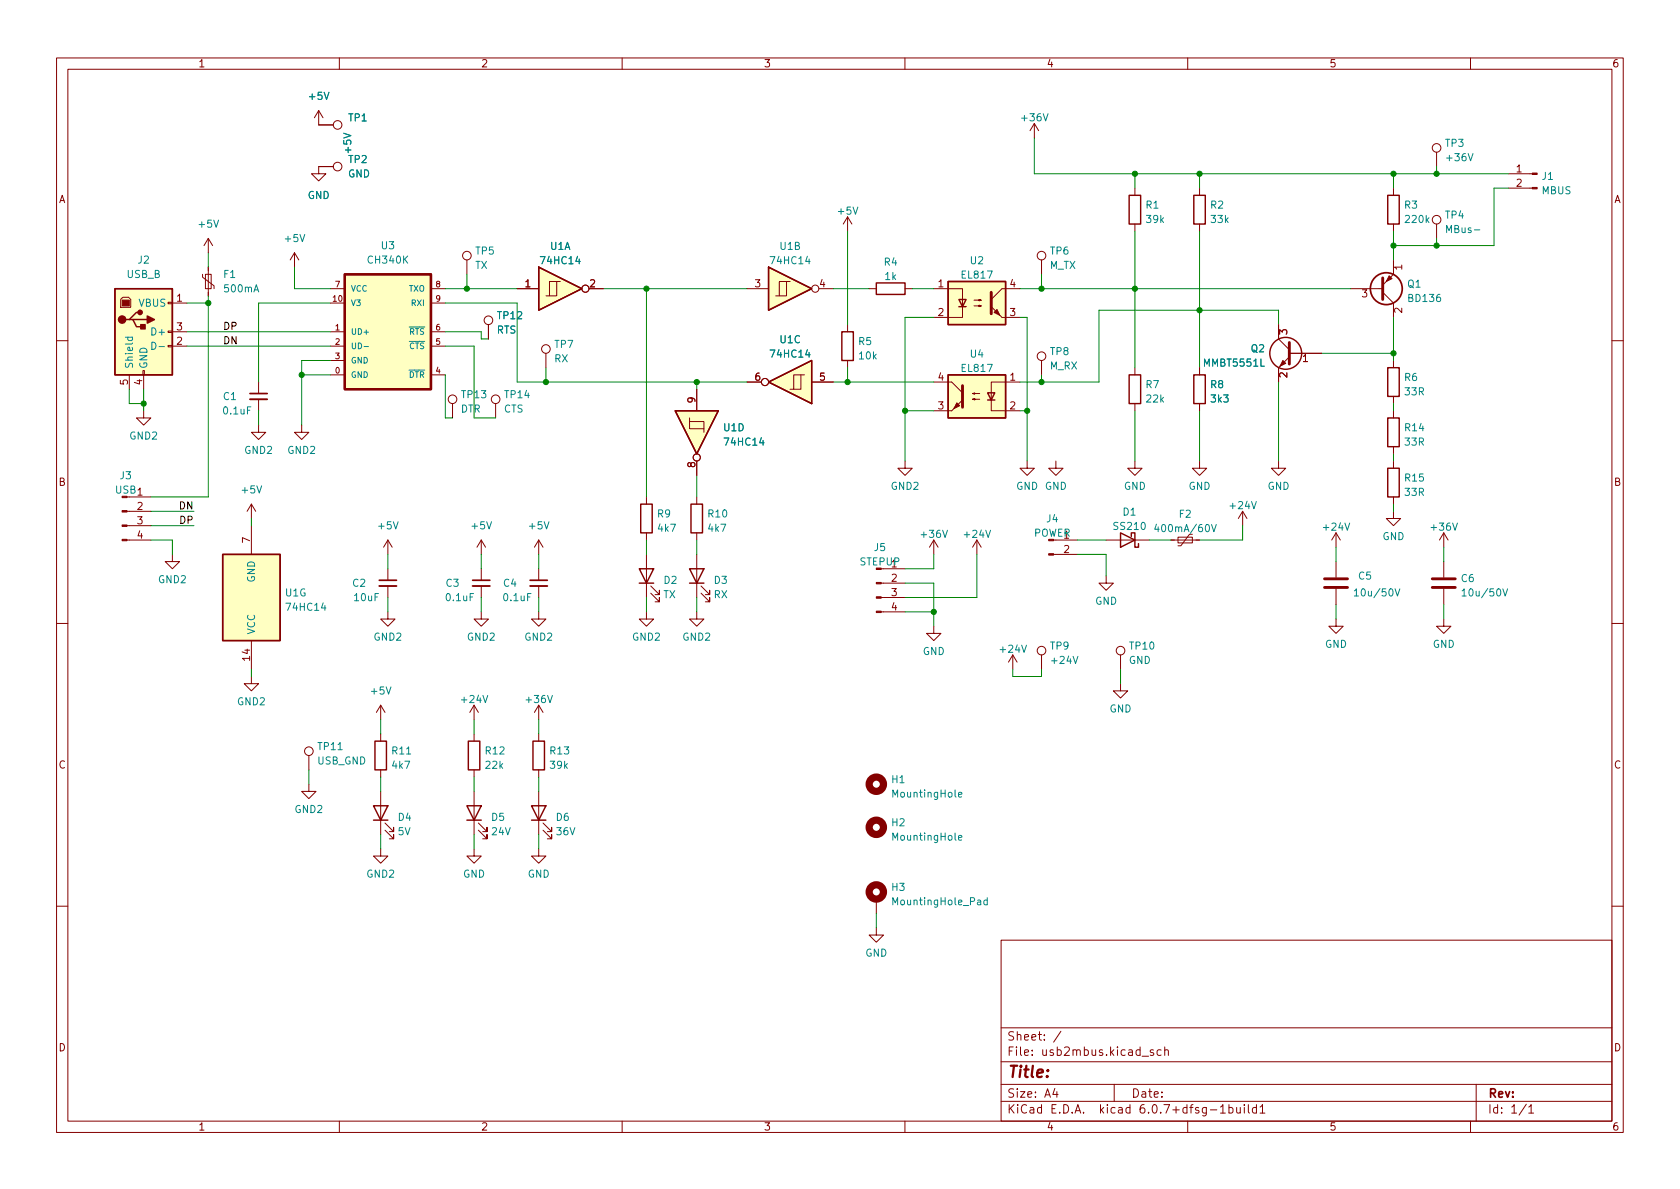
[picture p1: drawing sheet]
<svg xmlns="http://www.w3.org/2000/svg" width="297mm" height="210mm" viewBox="0 0 297 210" stroke-linecap="round" stroke-linejoin="round" font-family="sans-serif">
<g fill="none" stroke="#840000" stroke-width=".18">
<path d="M10 10.2h277v190.1h-277zM12 12.2h273v186.1h-273zM56.3 19.6l-.7 1.2M56.3 19.6v2.5M56.3 19.6l.8 1.2M60 10.2v2M110 10.2v2M160 10.2v2M210 10.2v2M260 10.2v2M56.3 29.5v1.2h1.3l-1.3 1.3-1.2-1.3h1.2M56.4 22.1h2.5"/>
<path d="M56.4 29.5h2.5M149.9 38.3l-.8 1.3M149.9 38.3v2.6M149.9 38.3l.7 1.3M182.9 21.8l-.8 1.3M182.9 21.8v2.6M182.9 21.8l.7 1.3M200.7 33.3v1.2M200.7 39.6v1.3M212.1 33.3v1.2M212.1 39.6v1.3M246.4 33.3v1.2"/>
<path d="M246.4 39.6v1.3M254 26.9v2.6M254 39.6v2.6M266.7 33.3h4.2M266.7 30.7h4.2M21.3 53l.4-.4h1l.4 .4v1.4h-1.8zM29.7 58.5h.8v.3h-.8zM29.7 53.5h.8v.2h-.8zM30.5 53.6h2.5M30.5 58.7h2.5M35.8 48.5v.5l2 1.5v.5M36.3 48.5h1v2.5h-1z"/>
<path d="M36.8 42.2l-.7 1.2M36.8 42.2v2.5M36.8 47.2v5.1M36.8 42.2l.8 1.2M52.1 44.7l-.8 1.3M52.1 44.7v2.5M52.1 44.7l.7 1.3M58.4 51h2.6M58.4 53.6h2.6M58.4 58.7h2.6M76.2 51h2.5M76.2 53.6h2.5"/>
<path d="M76.2 58.7h2.5M82.5 46v2.5M86.4 57.4v2.5M91.4 51h3.8M98.4 49.8h-1.2v2.5M99.1 49.8h-.7v2.5h-1.9M104.1 51h2.6M132.1 51h3.8M139.1 49.8h-1.3v2.5M139.7 49.8h-.6v2.5h-1.9M144.8 51h2.5M149.9 57.4v1.3"/>
<path d="M153.7 51h1.2M160 51h1.3M165.1 51h5.1v5.1h-5.1M172.2 54.1h1.3l-.4 .1v-.2l.4 .1M172.2 53.1h1.3l-.4 .1v-.2l.4 .1M177.2 56.1h3.1M180.3 51h-3.1l-1.9 2M184.1 46v2.5M226.1 57.4v2.5l1.9 1.9M238.8 51h5.7M244.5 51.7l1.9 1.9v2.5M246.4 46v2.5l-1.9 1.9"/>
<path d="M10 60.2h2M22.9 66.3v2.5M25.3 65.5h.2v.8h-.2zM25.4 72.6v1.3h1.3l-1.3 1.3-1.3-1.3h1.3M25.4 66.3v2.5M29.7 61.1h.8v.2h-.8zM30.5 61.2h2.5M45.7 75.2v1.2h1.3l-1.3 1.3-1.3-1.3h1.3M45.7 67.6v2M45.7 70.6v2M53.3 75.2v1.2h1.3l-1.3 1.3-1.2-1.3h1.2M58.4 61.2h2.6"/>
<path d="M58.4 66.3h2.6M58.4 63.7h2.6M76.2 61.2h2.5M76.2 66.3h2.5M80 71.4v2.5M87.6 71.4v2.5M96.5 62.5v2.5M121.9 74.5h2.6v1.3M121.9 73.9v1.9h2.6v.6M123.2 68.8v3.8M132.1 67.6h2.5M141.6 66.3v2.5h-1.3"/>
<path d="M142.2 66.3h-1.9v2.5h-.6M143.5 67.6h3.8M149.9 63.7v1.3M165.1 67.6h3.2l1.9 1.9M165.1 72.6h3.2M172 70.6l.3-.1v.2l-.3-.1h1.2M172 69.6l.3-.1v.2l-.3-.1h1.2M180.3 67.6h-5v5h5M184.1 63.7v2.6M200.7 65v1.3M200.7 71.4v1.2M212.1 65v1.3"/>
<path d="M212.1 71.4v1.2M228 63.1l-1.9 1.9v2.6M228 62.5h5.7M246.4 63.7v1.3M246.4 70.1v1.3M246.4 72.6v1.3M246.4 79v1.3M285 60.2h2M22.5 95.5h4.2M22.5 93h4.2M22.5 90.4h4.2M22.9 87.9h3.8"/>
<path d="M30.5 98v1.3h1.2l-1.2 1.3-1.3-1.3h1.3M44.4 89.1v2.6M44.4 93v5M44.4 89.1l-.7 1.3M44.4 89.1l.8 1.3M68.6 95.5l-.8 1.3M68.6 95.5v2.5M68.6 95.5l.7 1.3M85.1 95.5v2.5M85.1 95.5l-.8 1.3M85.1 95.5l.8 1.3M95.2 95.5v2.5"/>
<path d="M95.2 95.5l-.7 1.3M95.2 95.5l.8 1.3M114.3 87.9v1.2M114.3 94.2v1.3M114.3 98v7.7M123.2 81.5v2.6M123.2 87.9v1.2M123.2 94.2v1.3M123.2 98v7.7M160 81.5v1.3h1.3l-1.3 1.3-1.3-1.3h1.3M165.1 95.5l-.8 1.3M165.1 95.5v2.5"/>
<path d="M165.1 95.5l.8 1.3M172.7 95.5l-.7 1.3M172.7 95.5v2.5M172.7 95.5l.8 1.3M181.6 81.5v1.3h1.3l-1.3 1.3-1.3-1.3h1.3M186.3 98h4.2M186.7 81.5v1.3h1.3l-1.3 1.3-1.3-1.3h1.3M186.7 95.5h3.8M195.6 95.5h7.6M200.7 81.5v1.3h1.2l-1.2 1.3-1.3-1.3h1.3M207 95.5h5.1M208.3 95h2.5v1h-2.5z"/>
<path d="M210.8 94.5h-.5l-1.5 2h-.5M212.1 81.5v1.3h1.3l-1.3 1.3-1.3-1.3h1.3M219.7 90.4l-.8 1.3M219.7 90.4v2.6M219.7 90.4l.8 1.3M226.1 81.5v1.3h1.2l-1.2 1.3-1.3-1.3h1.3M236.2 94.2l-.7 1.3M236.2 94.2v2.6M236.2 99.3v2.8M236.2 94.2l.8 1.3M246.4 90.4v1.3h1.2l-1.2 1.3-1.3-1.3h1.3M246.4 81.5v1.3"/>
<path d="M246.4 87.9v1.2M255.3 94.2l-.8 1.3M255.3 94.2v2.6M255.3 99.3v2.8M255.3 94.2l.7 1.3M10 110.2h2M44.4 119.6v1.3h1.3l-1.3 1.3-1.2-1.3h1.2M44.4 113.3v5.1M68.6 108.2v1.3h1.2l-1.2 1.2-1.3-1.2h1.3M68.6 100.6v2M68.6 103.6v2.1M85.1 108.2v1.3h1.3l-1.3 1.2-1.3-1.2h1.3"/>
<path d="M85.1 100.6v2M85.1 103.6v2.1M95.2 108.2v1.3h1.3l-1.3 1.2-1.2-1.2h1.2M95.2 100.6v2M95.2 103.6v2.1M114.3 108.2v1.3h1.3l-1.3 1.2-1.3-1.2h1.3M115.1 104.9l1.5 1.5v-.7v.7h-.8M115.1 103.6l1.5 1.6v-.8v.8h-.8M123.2 108.2v1.3h1.3l-1.3 1.2-1.3-1.2h1.3M124 104.9l1.5 1.5v-.7v.7h-.8M124 103.6l1.5 1.6v-.8v.8h-.8M155.8 108.2h4.2"/>
<path d="M155.8 105.7h4.2M155.8 103.1h4.2M156.2 100.6h3.8M165.1 110.7v1.3h1.3l-1.3 1.3-1.3-1.3h1.3M179.1 115.8l-.8 1.3M179.1 115.8v2.6M179.1 115.8l.7 1.3M184.1 115.8v2.6M195.6 101.8v1.3h1.2l-1.2 1.3-1.3-1.3h1.3M198.1 115.8v2.6M236.2 109.5v1.2h1.3l-1.3 1.3-1.3-1.3h1.3M236.2 104.1v2.8"/>
<path d="M255.3 109.5v1.2h1.2l-1.2 1.3-1.3-1.3h1.3M255.3 104.1v2.8M285 110.2h2M54.6 138.7v1.2h1.3l-1.3 1.3-1.3-1.3h1.3M54.6 133.6v2.5M67.3 124.7v2.5M67.3 129.8v1.3M67.3 136.1v1.3M67.3 139.9v7.7M67.3 124.7l-.8 1.3M67.3 124.7l.8 1.3M83.8 124.7v2.5"/>
<path d="M83.8 129.8v1.3M83.8 136.1v1.3M83.8 139.9v7.7M83.8 124.7l-.7 1.3M83.8 124.7l.8 1.3M95.2 124.7v2.5M95.2 129.8v1.3M95.2 136.1v1.3M95.2 139.9v7.7M95.2 124.7l-.7 1.3M95.2 124.7l.8 1.3M198.1 120.9v1.3h1.3l-1.3 1.2-1.3-1.2h1.3"/>
<path d="M67.3 150.1v1.3h1.3l-1.3 1.2-1.3-1.2h1.3M68.1 146.8l1.5 1.5v-.7v.7h-.8M68.1 145.5l1.5 1.6v-.8v.8h-.8M83.8 150.1v1.3h1.3l-1.3 1.2-1.3-1.2h1.3M84.6 146.8l1.5 1.5v-.7v.7h-.8M84.6 145.5l1.5 1.6v-.8v.8h-.8M95.2 150.1v1.3h1.3l-1.3 1.2-1.2-1.2h1.2M96 146.8l1.5 1.5v-.7v.7h-.7M96 145.5l1.5 1.6v-.8v.8h-.7M154.9 159v2.5M10 160.2h2M154.9 164.1v1.2h1.3l-1.3 1.3-1.2-1.3h1.2"/>
<path d="M177 166.3h108v32h-108zM285 160.2h2M60 198.3v2M110 198.3v2M160 198.3v2M177 194.8h108M177 191.8h108M177 187.8h108M177 181.8h108M186.5 192.5l-.4 1h1M186.9 193v1M187.6 182.4l-1.3 1.9"/>
<path d="M197 191.8v3M201.9 186.8h1.2M203.9 185.7l-.3-.1-.2 .2v.3l.5 .1v.4h-.5M205.3 185.7l-.4-.1-.3 .3v.4l.1 .3h.6M205.9 185.8l.2-.2 .4 .1 .1 .9M205.9 185.1v1.5M210 198.3v2M214 196.3h1.1M215.8 195.8l.4-.5v1.5M215.8 196.8h.8M217.3 195.9l.4-.1 .3 .3v.4l-.1 .3h-.6M217.3 195.3v1.5"/>
<path d="M218.6 195.8l.1 1h.4l.2-.1M219.3 195.8v1M220 195.3v.2M220 195.8v1M220.7 195.3v1.3l.2 .2M222.1 195.9l-.4-.1-.3 .3v.4l.2 .3h.5M222.1 195.3v1.5M222.8 195.8l.4-.5v1.5M222.8 196.8h.8M260 198.3v2M261 191.8v6.5M269.9 195.3l-1.3 1.9"/>
<path d="M270.3 195.8l.4-.5v1.5M270.3 196.8h.9"/>
<circle cx="59.7" cy="22.1" r=".76"/>
<circle cx="59.7" cy="29.5" r=".76"/>
<circle cx="254" cy="26.2" r=".76"/>
<circle cx="254" cy="38.9" r=".76"/>
<circle cx="82.5" cy="45.2" r=".76"/>
<circle cx="86.4" cy="56.6" r=".76"/>
<circle cx="103.5" cy="51" r=".63"/>
<circle cx="144.1" cy="51" r=".63"/>
<circle cx="184.1" cy="45.2" r=".76"/>
<circle cx="80" cy="70.6" r=".76"/>
<circle cx="87.6" cy="70.6" r=".76"/>
<circle cx="96.5" cy="61.7" r=".76"/>
<circle cx="135.3" cy="67.6" r=".63"/>
<circle cx="184.1" cy="63" r=".76"/>
<circle cx="123.2" cy="80.9" r=".63"/>
<circle cx="184.1" cy="115.1" r=".76"/>
<circle cx="198.1" cy="115.1" r=".76"/>
<circle cx="54.6" cy="132.8" r=".76"/>
</g>
<path d="M44.2 70.6h3M67.1 103.6h3M83.6 103.6h3M93.7 103.6h3.1" fill="none" stroke="#840000" stroke-width=".33"/>
<g fill="none" stroke="#840000" stroke-width=".3">
<path d="M44.2 69.6h3M67.1 102.6h3M83.6 102.6h3M93.7 102.6h3.1"/>
<circle cx="245.1" cy="51" r="2.82"/>
</g>
<g fill="none" stroke="#840000" stroke-width=".25">
<path d="M199.6 34.5h2.1v5.1h-2.1zM211.1 34.5h2v5.1h-2zM245.4 34.5h2v5.1h-2zM20.3 51h10.2v15.3h-10.2zM22.9 56.5h.6l.6 1.3h1.3M23.5 56.5h2.5M24.8 55.2h-.7l-1.2 1.3h-.7M95.2 47.2l7.7 3.8-7.7 3.9zM135.9 47.2l7.6 3.8-7.6 3.9zM148.8 58.7h2.1v5h-2.1zM154.9 50h5.1v2.1h-5.1zM167.6 49.8h10.2v7.6h-10.2z"/>
<path d="M169.5 53h1.3l-.6 1.2zM169.5 54.2h1.3M119.4 72.6h7.6l-3.8 7.7zM135.9 67.6l7.6-3.9v7.7zM167.6 66.3h10.2v7.6h-10.2zM174.6 69.5h1.3l-.6 1.2zM174.6 70.7h1.3M199.6 66.3h2.1v5.1h-2.1zM211.1 66.3h2v5.1h-2zM245.4 65h2v5.1h-2zM245.4 73.9h2v5.1h-2zM39.4 98h10.1v15.3h-10.1z"/>
<path d="M113.3 89.1h2v5.1h-2zM122.2 89.1h2v5.1h-2zM198.1 94.2l2.6 1.3-2.6 1.3zM200 94.9v-.7h.7v2.6h.6v-.7M245.4 82.8h2v5.1h-2zM113 100.6h2.6l-1.3 2.5zM113 103.1h2.6M121.9 100.6h2.6l-1.3 2.5zM121.9 103.1h2.6M66.3 131.1h2v5h-2zM82.8 131.1h2v5h-2zM94.2 131.1h2.1v5h-2.1z"/>
<path d="M66 142.5h2.6l-1.3 2.5zM66 145h2.6M82.5 142.5h2.6l-1.3 2.5zM82.5 145h2.6M94 142.5h2.5l-1.3 2.5zM94 145h2.5"/>
<circle cx="227.3" cy="62.5" r="2.82"/>
</g>
<path d="M175.3 51.7v3.8M170.2 68.2v3.8M228 60.6v3.8M234.2 103.9h4.1M234.2 102.4h4.1M253.2 103.9h4.1M253.2 102.4h4.1" fill="none" stroke="#840000" stroke-width=".51"/>
<g fill="#840000" stroke="#840000" stroke-width=".18">
<path d="M226.8 63.7l.5 .6-1 .5z"/>
<path d="M168.3 72.6l1.9-1.9z"/>
<path d="M169.2 71.2l.5 .5-1 .6z"/>
<path d="M175.3 54.2l1.9 1.9z"/>
<path d="M175.8 55.2l.5-.5 .5 1z"/>
<path d="M21.6 95.4h.9v.2h-.9z"/>
<path d="M21.6 92.8h.9v.3h-.9z"/>
<path d="M21.6 90.3h.9v.2h-.9z"/>
<path d="M270.9 33.1h.9v.3h-.9z"/>
<path d="M270.9 30.6h.9v.3h-.9z"/>
<path d="M21.6 53.1h1.3v1h-1.3z"/>
<path d="M245.6 48.8l.5 .5-1 .5z"/>
<path d="M154.9 108.1h.9v.2h-.9z"/>
<path d="M154.9 105.5h.9v.3h-.9z"/>
<path d="M154.9 103h.9v.2h-.9z"/>
<path d="M154.9 100.5h.9v.2h-.9z"/>
<path d="M185.4 97.9h.9v.3h-.9z"/>
<path d="M185.4 95.4h.9v.2h-.9z"/>
</g>
<g fill="#ffffc2" stroke="#ffffc2" stroke-width=".18">
<path d="M167.6 66.3h10.2v7.6h-10.2z"/>
<path d="M167.6 49.8h10.2v7.6h-10.2z"/>
<path d="M95.2 47.2l7.7 3.8-7.7 3.9z"/>
<path d="M39.4 98h10.1v15.3h-10.1z"/>
<path d="M20.3 51h10.2v15.3h-10.2z"/>
<path d="M61 48.5h15.2v20.3h-15.2z"/>
<path d="M135.9 47.2l7.6 3.8-7.6 3.9z"/>
<path d="M119.4 72.6h7.6l-3.8 7.7z"/>
<path d="M135.9 67.6l7.6-3.9v7.7z"/>
</g>
<g fill="none" stroke="#008484" stroke-width=".18">
<path d="M22.2 59.6h1.2M22.6 59.6v.4l.2 .2 .6-.1v-.5M26.8 60.5a.64 .64 0 0 1 .8 .6 .64 .64 0 0 1-.8 .7zM28.1 61.3h1M64.4 61.3h.7M204.5 92.7l-.3 .9h.8M214.2 92.8l.4 1.2 .5-1.2M239.5 104.5l.3-.4v1.3M239.5 105.4h.7M246.7 104.1l.4 1.3 .4-1.3M258.5 104.5l.4-.4v1.3M258.5 105.4h.7"/>
<path d="M265.7 104.1l.4 1.3 .5-1.3M169.5 148.2l.6-.2-.1-.2-.3-.1-.2 .2v.6h.5M169.5 140.5l.6-.1-.1-.2-.3-.1-.2 .2v.6h.5M174.6 159.2h-.4l-.3 .2 .2 .5h.5M174.6 158.7v1.3"/>
</g>
<g fill="none" stroke="#840000" stroke-width="1.3">
<circle cx="154.9" cy="138.7" r="1.27"/>
<circle cx="154.9" cy="146.3" r="1.27"/>
<circle cx="154.9" cy="157.7" r="1.27"/>
</g>
<g fill="#840000" stroke="#840000" stroke-width=".25">
<path d="M26 55.9l1.3 .6-1.3 .6z"/>
<path d="M24.9 57.4h.8v.8h-.8z"/>
<circle cx="21.6" cy="56.5" r=".63"/>
<circle cx="24.8" cy="55.2" r=".38"/>
</g>
<path d="M61 48.5h15.2v20.3h-15.2z" fill="none" stroke="#840000" stroke-width=".41"/>
<path d="M244.5 49.1v3.9z" fill="#840000" stroke="#840000" stroke-width=".51"/>
<g fill="none" stroke="#008400" stroke-width=".18">
<path d="M56.3 29.5h.1M56.3 22.1h.1M182.9 24.4v6.3h83.8M200.7 30.7v2.6M212.1 30.7v2.6M246.4 30.7v2.6M254 29.5v1.2M266.7 33.3h-2.5v10.1h-17.8M33 53.6h3.8M33 58.7h25.4M36.8 44.7v2.5M36.8 52.3v35.6h-10.1"/>
<path d="M52.1 47.2v3.8h6.3M58.4 53.6h-12.7v14M78.7 51h12.7M78.7 53.6h12.7v14h40.7M78.7 58.7h6.4v1.2h1.3M82.5 48.5v2.5M106.7 51h25.4M114.3 51v36.9M147.3 51h6.4M149.9 40.9v16.5M161.3 51h3.8M165.1 56.1h-5.1v25.4"/>
<path d="M180.3 51h58.5M180.3 56.1h1.3v25.4M184.1 48.5v2.5M200.7 40.9v24.1M212.1 40.9v24.1M226.1 57.4v-2.5h-31.8v12.7h-14M246.4 40.9v5.1M246.4 56.1v7.6M254 42.2v1.2M22.9 68.8v2.6h2.5M25.4 68.8v3.8M33 61.2h25.4"/>
<path d="M45.7 72.6v2.6M53.3 66.3h5.1M58.4 63.7h-5.1v11.5M78.7 61.2h5.1v12.7h3.8M78.7 66.3v7.6h1.3M96.5 65v2.6M123.2 67.6v1.2M147.3 67.6h17.8M149.9 65v2.6M160 72.6h5.1M180.3 72.6h1.3M184.1 66.3v1.3"/>
<path d="M200.7 72.6v8.9M212.1 72.6v8.9M226.1 67.6v13.9M233.7 62.5h12.7M246.4 71.4v1.2M26.7 93h7.6M26.7 95.5h3.8v2.5M26.7 90.4h7.6M44.4 91.7v1.3M68.6 98v2.6M85.1 98v2.6M95.2 98v2.6"/>
<path d="M114.3 95.5v2.5M123.2 84.1v3.8M123.2 95.5v2.5M165.1 98v2.6h-5.1M172.7 98v7.7h-12.7M190.5 95.5h5.1M190.5 98h5.1v3.8M203.2 95.5h3.8M219.7 93v2.5h-7.6M236.2 96.8v2.5M246.4 80.3v1.2M246.4 89.1v1.3"/>
<path d="M255.3 96.8v2.5M44.4 118.4v1.2M68.6 105.7v2.5M85.1 105.7v2.5M95.2 105.7v2.5M114.3 105.7v2.5M123.2 105.7v2.5M160 103.1h5.1v7.6M160 108.2h5.1M179.1 118.4v1.2h5v-1.2M198.1 118.4v2.5M236.2 106.9v2.6"/>
<path d="M255.3 106.9v2.6M54.6 136.1v2.6M67.3 127.2v2.6M67.3 137.4v2.5M83.8 127.2v2.6M83.8 137.4v2.5M95.2 127.2v2.6M95.2 137.4v2.5M67.3 147.6v2.5M83.8 147.6v2.5M95.2 147.6v2.5M154.9 161.5v2.6"/>
</g>
<g fill="#008400" stroke="#008400" stroke-width=".18">
<circle cx="181.6" cy="72.6" r=".46"/>
<circle cx="149.9" cy="67.6" r=".46"/>
<circle cx="160" cy="72.6" r=".46"/>
<circle cx="165.1" cy="108.2" r=".46"/>
<circle cx="114.3" cy="51" r=".46"/>
<circle cx="123.2" cy="67.6" r=".46"/>
<circle cx="82.5" cy="51" r=".46"/>
<circle cx="96.5" cy="67.6" r=".46"/>
<circle cx="254" cy="30.7" r=".46"/>
<circle cx="246.4" cy="30.7" r=".46"/>
<circle cx="212.1" cy="54.9" r=".46"/>
<circle cx="200.7" cy="51" r=".46"/>
<circle cx="254" cy="43.4" r=".46"/>
<circle cx="184.1" cy="51" r=".46"/>
<circle cx="200.7" cy="30.7" r=".46"/>
<circle cx="212.1" cy="30.7" r=".46"/>
<circle cx="184.1" cy="67.6" r=".46"/>
<circle cx="25.4" cy="71.4" r=".46"/>
<circle cx="246.4" cy="43.4" r=".46"/>
<circle cx="246.4" cy="62.5" r=".46"/>
<circle cx="53.3" cy="66.3" r=".46"/>
<circle cx="36.8" cy="53.6" r=".46"/>
</g>
<text font-size="2.8" fill="#840000" x="178" y="190.6">Title:</text>
<g font-size="2.1" fill="#840000">
<text x="178" y="184">Sheet: /</text>
<text x="178" y="186.7">File: usb2mbus.kicad_sch</text>
<text x="178" y="196.9">KiCad E.D.A. kicad 6.0.7+dfsg-1build1</text>
<text x="178" y="194.1">Size: A4</text>
<text x="200" y="194.1">Date:</text>
<text x="263" y="194.1">Rev:</text>
<text x="263" y="196.9">Id: 1/1</text>
</g>
<g font-size="1.8" fill="#840000">
<text x="35" y="11.9">1</text>
<text x="85" y="11.9">2</text>
<text x="135" y="11.9">3</text>
<text x="185" y="11.9">4</text>
<text x="235" y="11.9">5</text>
<text x="285" y="11.9">6</text>
<text x="10.3" y="35.9">A</text>
<text x="268.1" y="30.5">1</text>
<text x="268.1" y="33">2</text>
<text x="285.3" y="35.9">A</text>
<text x="247.9" y="47.7" transform="rotate(-90 247.9 47.7)">1</text>
<text x="31.3" y="53.3">1</text>
<text x="92.9" y="50.8">1</text>
<text x="104.3" y="50.8">2</text>
<text x="133.5" y="50.8">3</text>
<text x="144.9" y="50.8">4</text>
<text x="165.9" y="50.8">1</text>
<text x="178.6" y="50.8">4</text>
<text x="240.8" y="52.6">3</text>
<text x="31.3" y="58.4">3</text>
<text x="165.9" y="55.9">2</text>
<text x="178.6" y="55.9">3</text>
<text x="227.6" y="59.2" transform="rotate(-90 227.6 59.2)">3</text>
<text x="247.9" y="55.4" transform="rotate(-90 247.9 55.4)">2</text>
<text x="31.3" y="61">2</text>
<text x="230.3" y="64">1</text>
<text x="22.6" y="68.1" transform="rotate(-90 22.6 68.1)">5</text>
<text x="25.1" y="68.1" transform="rotate(-90 25.1 68.1)">4</text>
<text x="122.9" y="71.2" transform="rotate(-90 122.9 71.2)">9</text>
<text x="133.5" y="67.3">6</text>
<text x="144.9" y="67.3">5</text>
<text x="165.9" y="67.3">4</text>
<text x="178.6" y="67.3">1</text>
<text x="227.6" y="66.8" transform="rotate(-90 227.6 66.8)">2</text>
<text x="165.9" y="72.4">3</text>
<text x="178.6" y="72.4">2</text>
<text x="122.9" y="82.7" transform="rotate(-90 122.9 82.7)">8</text>
<text x="10.3" y="85.9">B</text>
<text x="285.3" y="85.9">B</text>
<text x="24.3" y="90.2">2</text>
<text x="24.3" y="92.7">3</text>
<text x="24.3" y="95.2">4</text>
<text x="44.2" y="96" transform="rotate(-90 44.2 96)">7</text>
<text x="157.6" y="100.3">1</text>
<text x="188.1" y="97.8">2</text>
<text x="157.6" y="102.9">2</text>
<text x="157.6" y="105.4">3</text>
<text x="157.6" y="107.9">4</text>
<text x="44.2" y="116.8" transform="rotate(-90 44.2 116.8)">14</text>
<text x="10.3" y="135.9">C</text>
<text x="285.3" y="135.9">C</text>
<text x="10.3" y="185.9">D</text>
<text x="285.3" y="185.9">D</text>
<text x="35" y="199.9">1</text>
<text x="85" y="199.9">2</text>
<text x="135" y="199.9">3</text>
<text x="185" y="199.9">4</text>
<text x="235" y="199.9">5</text>
<text x="285" y="199.9">6</text>
</g>
<g font-size="1.8" fill="#008484">
<text x="54.7" y="17.6">+5V</text>
<text x="61.6" y="21.5">TP1</text>
<text x="180.8" y="21.4">+36V</text>
<text x="61.6" y="28.8">TP2</text>
<text x="62.1" y="27" transform="rotate(-90 62.1 27)">+5V</text>
<text x="255.6" y="26">TP3</text>
<text x="255.9" y="28.5">+36V</text>
<text x="54.4" y="35.2">GND</text>
<text x="61.5" y="31.4">GND</text>
<text x="272.6" y="34.3">MBUS</text>
<text x="272.7" y="31.8">J1</text>
<text x="35.2" y="40.3">+5V</text>
<text x="148.3" y="37.9">+5V</text>
<text x="202.6" y="36.9">R1</text>
<text x="202.8" y="39.4">39k</text>
<text x="214.1" y="36.9">R2</text>
<text x="214.2" y="39.4">33k</text>
<text x="248.3" y="36.9">R3</text>
<text x="248.6" y="39.4">220k</text>
<text x="255.6" y="38.7">TP4</text>
<text x="256" y="41.2">MBus-</text>
<text x="24.4" y="46.6">J2</text>
<text x="50.5" y="42.8">+5V</text>
<text x="65.2" y="46.6">CH340K</text>
<text x="67.4" y="44.1">U3</text>
<text x="84" y="47.5">TX</text>
<text x="84.1" y="45">TP5</text>
<text x="95.8" y="46.7">74HC14</text>
<text x="97.3" y="44.2">U1A</text>
<text x="136.5" y="46.7">74HC14</text>
<text x="137.9" y="44.2">U1B</text>
<text x="156.3" y="47">R4</text>
<text x="171.6" y="46.7">U2</text>
<text x="185.6" y="47.5">M_TX</text>
<text x="185.7" y="45">TP6</text>
<text x="22.4" y="49.1">USB_B</text>
<text x="39.6" y="49.1">F1</text>
<text x="39.8" y="51.7">500mA</text>
<text x="156.5" y="49.5">1k</text>
<text x="170.1" y="49.3">EL817</text>
<text x="248.9" y="50.8">Q1</text>
<text x="249.1" y="53.4">BD136</text>
<text x="24.6" y="54.2">VBUS</text>
<text x="27.2" y="59.3">D+</text>
<text x="87.8" y="59">RTS</text>
<text x="88.1" y="56.4">TP12</text>
<text x="23.5" y="65.3" transform="rotate(-90 23.5 65.3)">Shield</text>
<text x="26" y="65.3" transform="rotate(-90 26 65.3)">GND</text>
<text x="98" y="64.1">RX</text>
<text x="98.1" y="61.5">TP7</text>
<text x="136.5" y="63.2">74HC14</text>
<text x="137.9" y="60.7">U1C</text>
<text x="151.8" y="61">R5</text>
<text x="152" y="63.5">10k</text>
<text x="170.1" y="65.8">EL817</text>
<text x="171.6" y="63.2">U4</text>
<text x="185.6" y="65.3">M_RX</text>
<text x="185.7" y="62.8">TP8</text>
<text x="213" y="64.8">MMBT5551L</text>
<text x="221.2" y="62.3">Q2</text>
<text x="39.5" y="70.7">C1</text>
<text x="81.7" y="70.4">TP13</text>
<text x="89.3" y="70.4">TP14</text>
<text x="202.6" y="68.6">R7</text>
<text x="202.8" y="71.2">22k</text>
<text x="214.1" y="68.6">R8</text>
<text x="214.2" y="71.2">3k3</text>
<text x="248.3" y="67.4">R6</text>
<text x="248.5" y="69.9">33R</text>
<text x="22.9" y="77.7">GND2</text>
<text x="39.6" y="73.3">0.1uF</text>
<text x="81.4" y="72.9">DTR</text>
<text x="89.1" y="72.9">CTS</text>
<text x="128" y="76.2">U1D</text>
<text x="248.5" y="76.2">R14</text>
<text x="43.3" y="80.3">GND2</text>
<text x="50.9" y="80.3">GND2</text>
<text x="128.3" y="78.8">74HC14</text>
<text x="248.5" y="78.8">33R</text>
<text x="20.4" y="87.3">USB1</text>
<text x="21.2" y="84.7">J3</text>
<text x="42.9" y="87.2">+5V</text>
<text x="157.6" y="86.6">GND2</text>
<text x="179.6" y="86.6">GND GND</text>
<text x="198.7" y="86.6">GND</text>
<text x="210.1" y="86.6">GND</text>
<text x="224.1" y="86.6">GND</text>
<text x="248.5" y="85.1">R15</text>
<text x="248.5" y="87.7">33R</text>
<text x="67" y="93.6">+5V</text>
<text x="83.5" y="93.6">+5V</text>
<text x="93.7" y="93.6">+5V</text>
<text x="116.3" y="91.5">R9</text>
<text x="116.4" y="94">4k7</text>
<text x="125.3" y="91.5">R10</text>
<text x="125.3" y="94">4k7</text>
<text x="163" y="95.1">+36V</text>
<text x="170.6" y="95.1">+24V</text>
<text x="182.7" y="94.9">POWER</text>
<text x="185.1" y="92.4">J4</text>
<text x="188.1" y="95.2">1</text>
<text x="197.1" y="93.7">SS210</text>
<text x="198.6" y="91.2">D1</text>
<text x="204.8" y="94.1">400mA/60V</text>
<text x="208.5" y="91.5">F2</text>
<text x="217.6" y="90">+24V</text>
<text x="234.1" y="93.8">+24V</text>
<text x="244.4" y="95.5">GND</text>
<text x="253.2" y="93.8">+36V</text>
<text x="152" y="100">STEPUP</text>
<text x="154.6" y="97.4">J5</text>
<text x="28" y="103.1">GND2</text>
<text x="45.1" y="103" transform="rotate(-90 45.1 103)">GND</text>
<text x="50.5" y="105.5">U1G</text>
<text x="50.8" y="108">74HC14</text>
<text x="62.4" y="103.8">C2</text>
<text x="62.7" y="106.3">10uF</text>
<text x="78.9" y="103.8">C3</text>
<text x="79" y="106.3">0.1uF</text>
<text x="89" y="103.8">C4</text>
<text x="89.1" y="106.3">0.1uF</text>
<text x="117.3" y="105.8">TX</text>
<text x="117.4" y="103.2">D2</text>
<text x="126.2" y="105.8">RX</text>
<text x="126.3" y="103.2">D3</text>
<text x="193.6" y="106.9">GND</text>
<text x="240.1" y="105.5">10u/50V</text>
<text x="240.2" y="102.5">C5</text>
<text x="258.4" y="102.9">C6</text>
<text x="259.1" y="105.5">10u/50V</text>
<text x="45.1" y="112.3" transform="rotate(-90 45.1 112.3)">VCC</text>
<text x="66.1" y="113.3">GND2</text>
<text x="82.6" y="113.3">GND2</text>
<text x="92.8" y="113.3">GND2</text>
<text x="111.8" y="113.3">GND2</text>
<text x="120.7" y="113.3">GND2</text>
<text x="163.1" y="115.8">GND</text>
<text x="177" y="115.4">+24V</text>
<text x="185.7" y="114.9">TP9</text>
<text x="186.1" y="117.4">+24V</text>
<text x="199.6" y="117.4">GND</text>
<text x="199.8" y="114.9">TP10</text>
<text x="234.3" y="114.5">GND</text>
<text x="253.3" y="114.5">GND</text>
<text x="42" y="124.7">GND2</text>
<text x="65.7" y="122.8">+5V</text>
<text x="81.7" y="124.3">+24V</text>
<text x="93.2" y="124.3">+36V</text>
<text x="196.2" y="126">GND</text>
<text x="56.1" y="135.2">USB_GND</text>
<text x="56.3" y="132.6">TP11</text>
<text x="69.4" y="133.4">R11</text>
<text x="69.4" y="135.9">4k7</text>
<text x="85.9" y="133.4">R12</text>
<text x="85.9" y="135.9">22k</text>
<text x="97.3" y="133.4">R13</text>
<text x="97.4" y="135.9">39k</text>
<text x="52.2" y="143.8">GND2</text>
<text x="157.7" y="138.5">H1</text>
<text x="158" y="141">MountingHole</text>
<text x="70.4" y="147.7">5V</text>
<text x="70.4" y="145.1">D4</text>
<text x="86.9" y="145.1">D5</text>
<text x="87" y="147.7">24V</text>
<text x="98.4" y="145.1">D6</text>
<text x="98.4" y="147.7">36V</text>
<text x="157.7" y="146.1">H2</text>
<text x="158" y="148.6">MountingHole</text>
<text x="64.9" y="155.2">GND2</text>
<text x="81.9" y="155.2">GND</text>
<text x="93.3" y="155.2">GND</text>
<text x="157.7" y="157.5">H3</text>
<text x="158.2" y="160.1">MountingHole_Pad</text>
<text x="153" y="169.2">GND</text>
</g>
<g font-size="1.8">
<text x="39.4" y="58.3">DP</text>
<text x="39.4" y="60.9">DN</text>
<text x="31.7" y="90.1">DN</text>
<text x="31.8" y="92.6">DP</text>
</g>
<g font-size="1.4" fill="#840000">
<text x="58.9" y="53.3">10</text>
<text x="59.3" y="50.8">7</text>
<text x="77.1" y="50.8">8</text>
<text x="77.1" y="53.3">9</text>
<text x="59.3" y="58.4">1</text>
<text x="77.1" y="58.4">6</text>
<text x="59.3" y="61">2</text>
<text x="59.3" y="63.5">3</text>
<text x="77.1" y="61">5</text>
<text x="59.3" y="66">0</text>
<text x="77.1" y="66">4</text>
</g>
<g font-size="1.4" fill="#008484">
<text x="62" y="51.6">VCC</text>
<text x="72.3" y="51.6">TXO</text>
<text x="62" y="59.2">UD+</text>
<text x="62" y="54.1">V3</text>
<text x="71.3" y="59.2">~{RTS}</text>
<text x="72.8" y="54.1">RXI</text>
<text x="62" y="61.7">UD-</text>
<text x="62" y="64.3">GND</text>
<text x="71.3" y="61.7">~{CTS}</text>
<text x="62" y="66.8">GND</text>
<text x="71.2" y="66.8">~{DTR}</text>
</g>
</svg>
